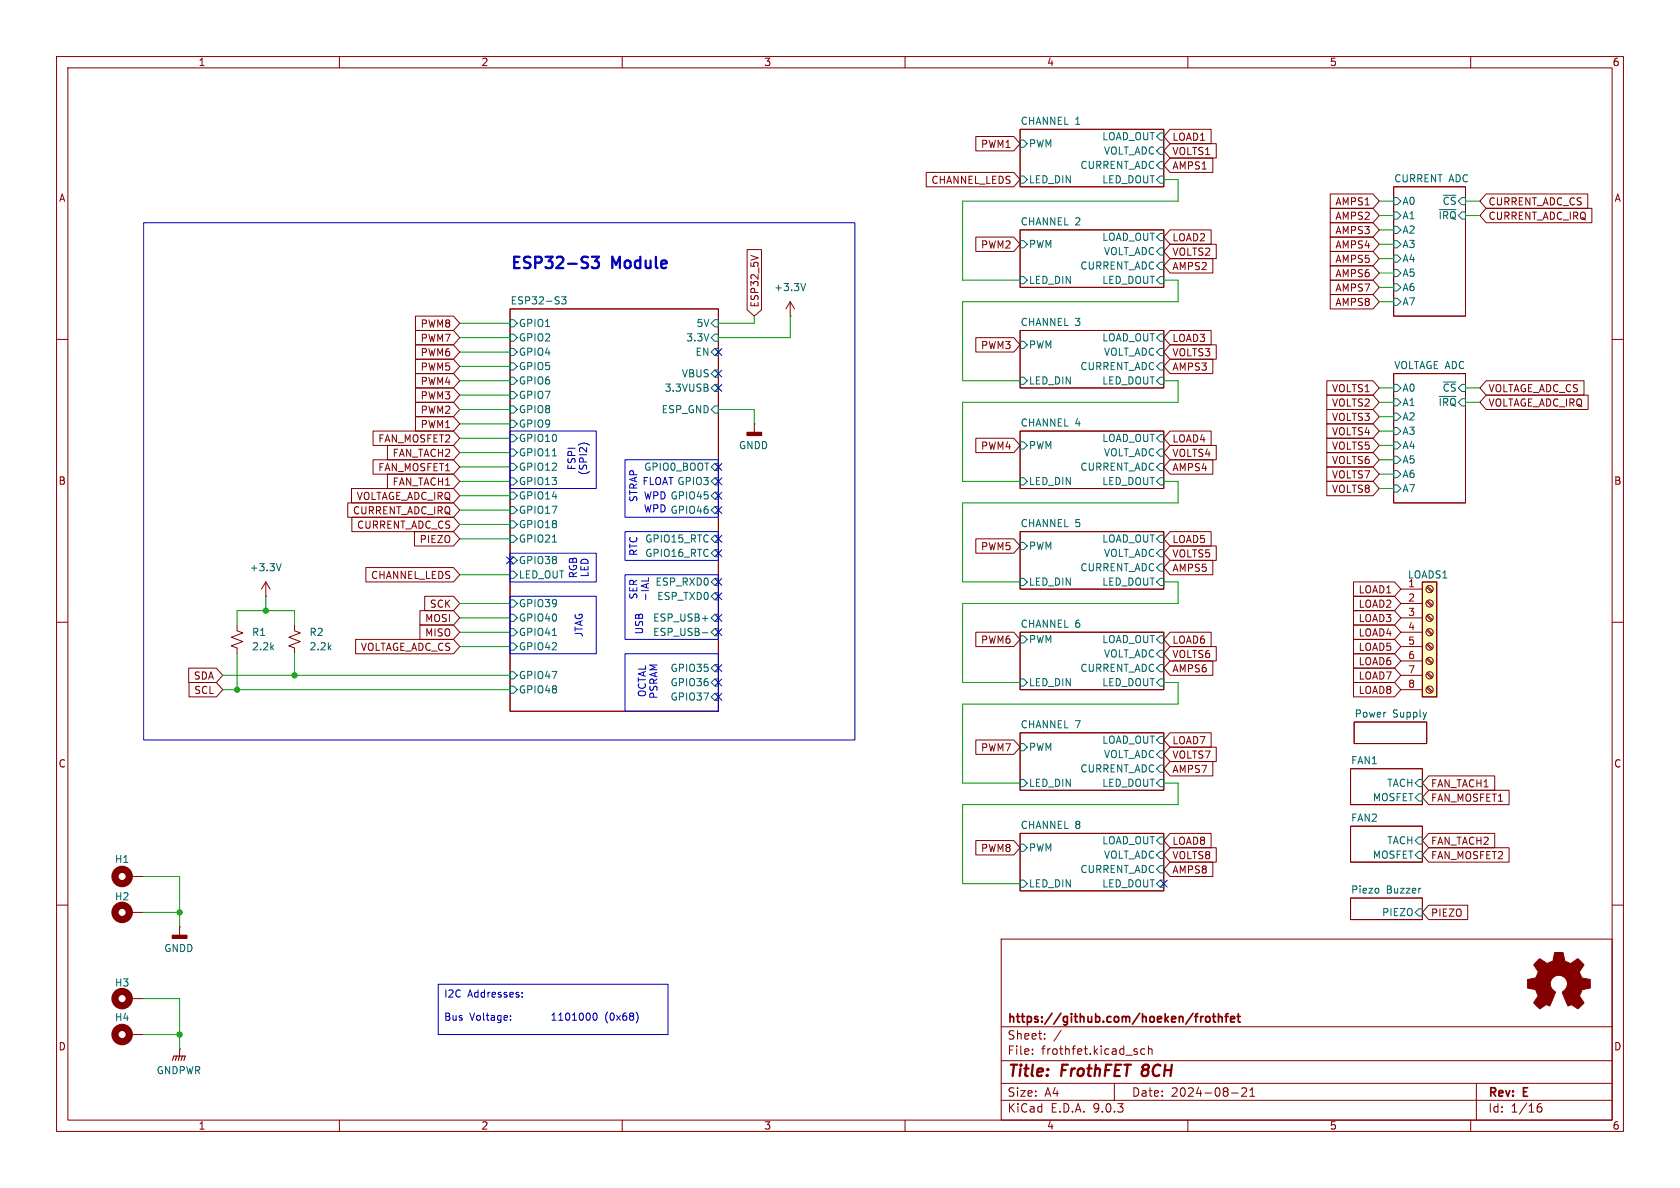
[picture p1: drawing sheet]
<svg xmlns="http://www.w3.org/2000/svg" width="297mm" height="210mm" viewBox="0 0 297 210" stroke-linecap="round" stroke-linejoin="round" font-family="sans-serif">
<g fill="none" stroke="#840000" stroke-width=".18">
<path d="M10 10h277v190h-277zM12 12h273v186h-273zM60 10v2M110 10v2M160 10v2M210 10v2M260 10v2M180.3 22.9h25.4v10.1h-25.4zM246.4 33h12.7v22.9h-12.7zM90.2 54.6h36.8v71.1h-36.8zM180.3 40.6h25.4v10.2h-25.4zM180.3 58.4h25.4v10.2h-25.4z"/>
<path d="M10 60h2M180.3 76.2h25.4v10.2h-25.4zM246.4 66h12.7v22.9h-12.7zM285 60h2M180.3 94h25.4v10.1h-25.4zM10 110h2M180.3 111.8h25.4v10.1h-25.4zM285 110h2M180.3 129.5h25.4v10.2h-25.4zM238.8 135.9h12.7v6.3h-12.7zM239.4 127.6h12.8v3.8h-12.8zM180.3 147.3h25.4v10.2h-25.4z"/>
<path d="M238.8 146.1h12.7v6.3h-12.7zM238.8 158.8h12.7v3.8h-12.7zM10 160h2M22.9 161.3h2.5M177 166h108v32h-108zM285 160h2M60 198v2M110 198v2M160 198v2M177 194.5h108M177 191.5h108M177 187.5h108"/>
<path d="M177 181.5h108M182.5 186.3v.1M182.5 185.5v.1M184.7 183.6v.1M184.7 182.8v.1M187.6 182.1l-1.3 2M197 191.5v3M201 186v.3M202.4 185.5l-.4-.1-.3 .3v.4l.1 .2h.6M203 185.5l.2-.1 .4 .1 .1 .9M203 184.9v1.5M210 198v2"/>
<path d="M217.7 193.2h1.2M219.5 192.4l.6-.1 .2 .1 .1 .3-.9 1.1h.9M221 193.8h.8M221 192.7l.4-.4v1.5M260 198v2M261 191.5v6.5M271.7 196l.3-.3h.5l.1 .3v.3l-.3 .3-.4-.1-.2-.2M272.5 195.1a.59 .59 0 0 0-.8 .6"/>
</g>
<path d="M202 189.3l-.2 .5 .2 .3" fill="none" stroke="#840000" stroke-width=".4"/>
<path d="M212.6 179.7h.1M213.3 179.8l.3-.1 .3 .3v.4l-.3 .3-.3-.1-.2-.2v-.4zM214.3 179.7h.6M214.6 179.2v1.3l.3 .2M215.4 179.8l.2-.1 .4 .1 .1 .9M215.4 179.2v1.5M216.6 179.7h.5M217.1 179.2l-.3 .2v1.3M218.7 179.7h.6M218.9 179.2v1.3l.4 .2M217.6 180.2l.7-.2-.1-.2-.4-.1-.2 .2v.7h.6" fill="none" stroke="#840000" stroke-width=".3"/>
<g fill="none" stroke="#006464" stroke-width=".18">
<path d="M180.3 24.8h.7l.6 .6-.6 .6h-.7zM180.3 31.1h.7l.6 .7-.6 .6h-.7zM205.1 28.6h.6v1.2h-.6l-.6-.6zM205.1 26h.6v1.3h-.6l-.6-.6zM205.1 31.1h.6v1.3h-.6l-.6-.6zM205.1 23.5h.6v1.3h-.6l-.6-.7zM246.4 34.9h.6l.6 .7-.6 .6h-.6zM246.4 37.5h.6l.6 .6-.6 .6h-.6zM254.4 37.1h3M90.2 56.5h.6l.6 .7-.6 .6h-.6zM90.2 59.1h.6l.6 .6-.6 .6h-.6zM99.3 52.5h.8l-.5 .4 .4 .2v.5l-.2 .1-.5-.1"/>
<path d="M126.4 59.1h.6v1.2h-.6l-.7-.6zM126.4 56.5h.6v1.3h-.6l-.7-.6zM180.3 42.5h.7l.6 .7-.6 .6h-.7zM180.3 48.9h.7l.6 .6-.6 .7h-.7zM205.1 46.4h.6v1.2h-.6l-.6-.6zM205.1 43.8h.6v1.3h-.6l-.6-.6zM205.1 48.9h.6v1.3h-.6l-.6-.7zM205.1 41.3h.6v1.2h-.6l-.6-.6zM205.1 59.1h.6v1.2h-.6l-.6-.6zM246.4 50.2h.6l.6 .6-.6 .6h-.6zM246.4 47.6h.6l.6 .7-.6 .6h-.6zM246.4 52.7h.6l.6 .6-.6 .7h-.6z"/>
<path d="M246.4 40h.6l.6 .6-.6 .7h-.6zM246.4 42.5h.6l.6 .7-.6 .6h-.6zM246.4 45.1h.6l.6 .6-.6 .7h-.6zM90.2 61.6h.6l.6 .6-.6 .7h-.6zM90.2 64.1h.6l.6 .7-.6 .6h-.6zM90.2 66.7h.6l.6 .6-.6 .6h-.6zM90.2 69.2h.6l.6 .7-.6 .6h-.6zM90.2 71.8h.6l.6 .6-.6 .6h-.6zM90.2 74.3h.6l.6 .6-.6 .7h-.6zM90.2 76.8h.6l.6 .7-.6 .6h-.6zM90.2 79.4h.6l.6 .6-.6 .6h-.6zM126.4 67.9h.6v1.3h-.6l-.7-.6z"/>
<path d="M126.4 61.6h.6v1.3h-.6l-.7-.7zM126.4 65.4h.6v1.3h-.6l-.7-.7zM126.4 71.8h.6v1.2h-.6l-.7-.6zM180.3 60.3h.7l.6 .7-.6 .6h-.7zM180.3 66.7h.7l.6 .6-.6 .6h-.7zM180.3 78.1h.7l.6 .6-.6 .7h-.7zM205.1 64.1h.6v1.3h-.6l-.6-.6zM205.1 61.6h.6v1.3h-.6l-.6-.7zM205.1 66.7h.6v1.2h-.6l-.6-.6zM205.1 79.4h.6v1.2h-.6l-.6-.6zM205.1 76.8h.6v1.3h-.6l-.6-.6zM246.4 73h.6l.6 .7-.6 .6h-.6z"/>
<path d="M246.4 75.6h.6l.6 .6-.6 .6h-.6zM246.4 67.9h.6l.6 .7-.6 .6h-.6zM246.4 78.1h.6l.6 .6-.6 .7h-.6zM246.4 70.5h.6l.6 .6-.6 .7h-.6zM254.4 70.1h3M90.2 81.9h.6l.6 .7-.6 .6h-.6zM90.2 84.5h.6l.6 .6-.6 .6h-.6zM90.2 87h.6l.6 .6-.6 .7h-.6zM90.2 89.5h.6l.6 .7-.6 .6h-.6zM90.2 92.1h.6l.6 .6-.6 .6h-.6zM90.2 94.6h.6l.6 .7-.6 .6h-.6zM90.2 98.4h.6l.6 .7-.6 .6h-.6z"/>
<path d="M97.7 80.6h.7M97.7 95.8h.7M126.4 84.5h.6v1.2h-.6l-.7-.6zM126.4 87h.6v1.3h-.6l-.7-.7zM126.4 89.5h.6v1.3h-.6l-.7-.6zM126.4 81.9h.6v1.3h-.6l-.7-.6zM126.4 94.6h.6v1.3h-.6l-.7-.6zM126.4 97.2h.6v1.2h-.6l-.7-.6zM180.3 95.9h.7l.6 .6-.6 .7h-.7zM180.3 84.5h.7l.6 .6-.6 .6h-.7zM205.1 99.7h.6v1.3h-.6l-.6-.7zM205.1 97.2h.6v1.2h-.6l-.6-.6z"/>
<path d="M205.1 94.6h.6v1.3h-.6l-.6-.6zM205.1 81.9h.6v1.3h-.6l-.6-.6zM205.1 84.5h.6v1.2h-.6l-.6-.6zM246.4 83.2h.6l.6 .6-.6 .7h-.6zM246.4 80.6h.6l.6 .7-.6 .6h-.6zM246.4 85.7h.6l.6 .7-.6 .6h-.6zM90.2 106h.6l.6 .7-.6 .6h-.6zM90.2 108.6h.6l.6 .6-.6 .7h-.6zM90.2 111.1h.6l.6 .7-.6 .6h-.6zM90.2 113.7h.6l.6 .6-.6 .6h-.6zM90.2 118.7h.6l.6 .7-.6 .6h-.6zM90.2 101h.6l.6 .6-.6 .6h-.6z"/>
<path d="M97.7 112.3h.7M124.2 109.3h.9M124.2 111.9h.9M126.4 117.5h.6v1.2h-.6l-.7-.6zM126.4 102.2h.6v1.3h-.6l-.7-.6zM126.4 104.8h.6v1.2h-.6l-.7-.6zM126.4 108.6h.6v1.3h-.6l-.7-.7zM126.4 111.1h.6v1.3h-.6l-.7-.6zM180.3 102.2h.7l.6 .7-.6 .6h-.7zM180.3 112.4h.7l.6 .6-.6 .7h-.7zM205.1 102.2h.6v1.3h-.6l-.6-.6zM205.1 117.5h.6v1.2h-.6l-.6-.6z"/>
<path d="M205.1 114.9h.6v1.3h-.6l-.6-.6zM205.1 112.4h.6v1.3h-.6l-.6-.7zM90.2 121.3h.6l.6 .6-.6 .7h-.6zM126.4 120h.6v1.3h-.6l-.7-.6zM126.4 122.6h.6v1.2h-.6l-.7-.6zM180.3 131.4h.7l.6 .7-.6 .6h-.7zM180.3 137.8h.7l.6 .6-.6 .7h-.7zM180.3 120h.7l.6 .7-.6 .6h-.7zM205.1 135.3h.6v1.2h-.6l-.6-.6zM205.1 132.7h.6v1.3h-.6l-.6-.6zM205.1 137.8h.6v1.3h-.6l-.6-.7zM205.1 130.2h.6v1.2h-.6l-.6-.6z"/>
<path d="M205.1 120h.6v1.3h-.6l-.6-.6zM250.8 137.8h.7v1.3h-.7l-.6-.7zM180.3 149.2h.7l.6 .7-.6 .6h-.7zM180.3 155.6h.7l.6 .6-.6 .6h-.7zM205.1 153h.6v1.3h-.6l-.6-.6zM205.1 150.5h.6v1.3h-.6l-.6-.7zM205.1 155.6h.6v1.2h-.6l-.6-.6zM205.1 148h.6v1.2h-.6l-.6-.6zM243.7 157.1v.7M250.8 150.5h.7v1.3h-.7l-.6-.7zM250.8 148h.7v1.2h-.7l-.6-.6zM250.8 140.3h.7v1.3h-.7l-.6-.6z"/>
<path d="M251.1 157h.1M250.8 160.7h.7v1.2h-.7l-.6-.6z"/>
</g>
<circle cx="21.6" cy="161.3" r="1.27" fill="none" stroke="#840000" stroke-width="1.3"/>
<path d="M251.5 102.9h2.5v20.3h-2.5z" fill="#ffffc2"/>
<path d="M251.5 102.9h2.5v20.3h-2.5z" fill="none" stroke="#840000" stroke-width=".25"/>
<g fill="none" stroke="#840000" stroke-width=".18">
<path d="M163.7 30.5h15.5l1.1 1.3-1.1 1.2h-15.5zM172.5 24.1h6.7l1.1 1.3-1.1 1.3h-6.7zM206.9 25.4h8.1v2.5h-8.1l-1.2-1.2zM206.9 27.9h7.5v2.6h-7.5l-1.2-1.3zM206.9 22.9h7.2v2.5h-7.2l-1.2-1.3zM235.2 36.8h7.5l1.1 1.3-1.1 1.3h-7.5zM235.2 34.3h7.5l1.1 1.3-1.1 1.2h-7.5zM235.2 39.4h7.5l1.1 1.2-1.1 1.3h-7.5zM262.7 36.8h18.7v2.6h-18.7l-1.1-1.3zM262.7 34.3h18v2.5h-18l-1.1-1.2zM73.5 58.4h6.7l1.1 1.3-1.1 1.3h-6.7zM73.5 55.9h6.7l1.1 1.3-1.1 1.2h-6.7z"/>
<path d="M132.1 44.1h2.5v10.7l-1.3 1.1-1.2-1.1zM132.8 45.2l1.2 .4M139.7 55.9h.1M139.7 53.3l-.8 1.3M139.7 53.3l.8 1.3M139.7 53.3v2.6M172.5 41.9h6.7l1.1 1.3-1.1 1.3h-6.7zM172.5 59.7h6.7l1.1 1.3-1.1 1.2h-6.7zM206.9 40.6h7.2v2.6h-7.2l-1.2-1.3zM206.9 58.4h7.2v2.6h-7.2l-1.2-1.3zM206.9 43.2h8.1v2.5h-8.1l-1.2-1.2zM206.9 45.7h7.5v2.6h-7.5l-1.2-1.3z"/>
<path d="M235.2 52.1h7.5l1.1 1.2-1.1 1.3h-7.5zM235.2 49.5h7.5l1.1 1.3-1.1 1.3h-7.5zM235.2 47h7.5l1.1 1.3-1.1 1.2h-7.5zM235.2 41.9h7.5l1.1 1.3-1.1 1.3h-7.5zM235.2 44.4h7.5l1.1 1.3-1.1 1.3h-7.5zM66 76.2h14.2l1.1 1.3-1.1 1.2h-14.2zM68.5 78.7h11.7l1.1 1.3-1.1 1.3h-11.7zM73.5 63.5h6.7l1.1 1.3-1.1 1.2h-6.7zM73.5 61h6.7l1.1 1.2-1.1 1.3h-6.7zM73.5 66h6.7l1.1 1.3-1.1 1.3h-6.7zM73.5 68.6h6.7l1.1 1.3-1.1 1.2h-6.7zM73.5 71.1h6.7l1.1 1.3-1.1 1.3h-6.7z"/>
<path d="M73.5 73.7h6.7l1.1 1.2-1.1 1.3h-6.7zM133.3 74.9h.1M133.3 74.9v1.6M172.5 77.5h6.7l1.1 1.2-1.1 1.3h-6.7zM206.9 78.7h8.1v2.6h-8.1l-1.2-1.3zM206.9 61h8.1v2.5h-8.1l-1.2-1.3zM206.9 76.2h7.2v2.5h-7.2l-1.2-1.2zM206.9 63.5h7.5v2.5h-7.5l-1.2-1.2zM234.6 67.3h8.1l1.1 1.3-1.1 1.3h-8.1zM234.6 72.4h8.1l1.1 1.3-1.1 1.2h-8.1zM234.6 74.9h8.1l1.1 1.3-1.1 1.3h-8.1zM234.6 77.5h8.1l1.1 1.2-1.1 1.3h-8.1z"/>
<path d="M234.6 69.8h8.1l1.1 1.3-1.1 1.3h-8.1zM262.7 69.8h18.1v2.6h-18.1l-1.1-1.3zM262.7 67.3h17.3v2.6h-17.3l-1.1-1.3zM61.5 88.9h18.7l1.1 1.3-1.1 1.2h-18.7zM62.1 86.4h18.1l1.1 1.2-1.1 1.3h-18.1zM62.2 91.4h18l1.1 1.3-1.1 1.3h-18zM66 81.3h14.2l1.1 1.3-1.1 1.2h-14.2zM68.5 83.8h11.7l1.1 1.3-1.1 1.3h-11.7zM73.3 94h6.9l1.1 1.3-1.1 1.2h-6.9zM172.5 95.2h6.7l1.1 1.3-1.1 1.3h-6.7zM206.9 81.3h7.5v2.5h-7.5l-1.2-1.2zM206.9 96.5h8.1v2.6h-8.1l-1.2-1.3z"/>
<path d="M206.9 99.1h7.5v2.5h-7.5l-1.2-1.3zM206.9 94h7.2v2.5h-7.2l-1.2-1.2zM234.6 85.1h8.1l1.1 1.3-1.1 1.2h-8.1zM234.6 80h8.1l1.1 1.3-1.1 1.3h-8.1zM234.6 82.5h8.1l1.1 1.3-1.1 1.3h-8.1zM33.4 118.1h4.9l1.1 1.3-1.1 1.3h-4.9zM41.9 110.5v1l1 .4-2 .7 2 .8-2 .8 1 .4v1M47 105.4h.1M47 102.9l.8 1.2M47 102.9l-.8 1.2M47 102.9v2.5M52.1 110.5v1l1 .4-2 .7 2 .8-2 .8 1 .4v1"/>
<path d="M62.9 113h17.3l1.1 1.3-1.1 1.3h-17.3zM64.7 100.3h15.5l1.1 1.3-1.1 1.3h-15.5zM74.2 110.5h6l1.1 1.3-1.1 1.2h-6zM74.2 107.9h6l1.1 1.3-1.1 1.3h-6zM75.1 105.4h5.1l1.1 1.3-1.1 1.3h-5.1zM172.5 111.8h6.7l1.1 1.2-1.1 1.3h-6.7zM206.9 111.8h7.2v2.5h-7.2l-1.2-1.3zM206.9 116.8h7.5v2.6h-7.5l-1.2-1.3zM206.9 114.3h8.1v2.5h-8.1l-1.2-1.2zM239.3 110.5h7.2l1.1 1.3-1.1 1.2h-7.2zM239.3 118.1h7.2l1.1 1.3-1.1 1.3h-7.2zM239.3 105.4h7.2l1.1 1.3-1.1 1.3h-7.2z"/>
<path d="M239.3 102.9h7.2l1.1 1.2-1.1 1.3h-7.2zM239.3 107.9h7.2l1.1 1.3-1.1 1.3h-7.2zM239.3 113h7.2l1.1 1.3-1.1 1.3h-7.2zM239.3 115.6h7.2l1.1 1.2-1.1 1.3h-7.2zM247.6 104.1h3.9M247.6 106.7h3.9M247.6 109.2h3.9M247.6 111.8h3.9M247.6 114.3h3.9M247.6 116.8h3.9M247.6 119.4h3.9M252.2 103.8l.9 .8"/>
<path d="M252.2 106.3l.9 .9M252.2 108.9l.9 .8M252.2 111.4l.9 .9M252.2 114l.9 .8M252.2 116.5l.9 .8M252.2 119l.9 .9M252.4 103.6l.8 .9M252.4 106.2l.8 .8M252.4 108.7l.8 .9M252.4 111.3l.8 .8M252.4 113.8l.8 .8M252.4 116.3l.8 .9"/>
<path d="M252.4 118.9l.8 .8M33.4 120.6h4.9l1.1 1.3-1.1 1.3h-4.9zM172.5 130.8h6.7l1.1 1.3-1.1 1.3h-6.7zM206.9 129.5h7.2v2.6h-7.2l-1.2-1.3zM206.9 132.1h8.1v2.5h-8.1l-1.2-1.2zM206.9 134.6h7.5v2.6h-7.5l-1.2-1.3zM239.3 120.6h7.2l1.1 1.3-1.1 1.3h-7.2zM247.6 121.9h3.9M252.2 121.6l.9 .8M252.4 121.4l.8 .9M252.6 139.7h14.2v2.5h-14.2l-1.1-1.2zM252.6 137.2h11.6v2.5h-11.6l-1.1-1.3z"/>
<path d="M22.9 154.9h2.5M172.5 148.6h6.7l1.1 1.3-1.1 1.2h-6.7zM206.9 149.9h8.1v2.5h-8.1l-1.2-1.3zM206.9 152.4h7.5v2.5h-7.5l-1.2-1.2zM206.9 147.3h7.2v2.6h-7.2l-1.2-1.3zM252.6 147.3h11.6v2.6h-11.6l-1.1-1.3zM252.6 149.9h14.2v2.5h-14.2l-1.1-1.3zM22.9 176.5h2.5M31.7 163.8h.1M31.7 163.8v1.6M252.6 160h6.9v2.6h-6.9l-1.1-1.3zM22.9 182.9h2.5"/>
<path d="M31.7 185.4h.1M31.7 185.4v1.3"/>
<circle cx="252.7" cy="104.1" r=".63"/>
<circle cx="252.7" cy="106.7" r=".63"/>
<circle cx="252.7" cy="111.8" r=".63"/>
<circle cx="252.7" cy="109.2" r=".63"/>
<circle cx="252.7" cy="116.8" r=".63"/>
<circle cx="252.7" cy="114.3" r=".63"/>
<circle cx="252.7" cy="119.4" r=".63"/>
<circle cx="252.7" cy="121.9" r=".63"/>
</g>
<path d="M142.4 50.1l-.4 1.3M49.7 99.6l-.4 1.3" fill="none" stroke="#006464" stroke-width=".18"/>
<g fill="none" stroke="#840000" stroke-width="1.3">
<circle cx="21.6" cy="154.9" r="1.27"/>
<circle cx="21.6" cy="176.5" r="1.27"/>
<circle cx="21.6" cy="182.9" r="1.27"/>
</g>
<path d="M30.5 187.5l.2-.8h2.1l-.3 .8M31.2 186.7l-.2 .8M31.7 186.7l-.2 .8M32.3 186.7l-.3 .8" fill="none" stroke="#840000" stroke-width=".2"/>
<g fill="#840000" stroke="#840000" stroke-width=".25">
<path d="M30.5 165.4h2.5v.5h-2.5z"/>
<path d="M132.1 76.5h2.5v.5h-2.5z"/>
</g>
<path d="M271.7 170l.5-.5 .9 .6a.62 .62 0 0 0 1 0l.2-.1a1.62 1.62 0 0 0 .5-1.4l.1-.2h1.4l.2 .8a.74 .74 0 0 0 .7 .9l.5 .2 1.3-.8 1 1-.4 .7a.75 .75 0 0 0-.1 1.2l.2 .5 1.4 .3 .1 1.5-1.5 .2v.2a1.23 1.23 0 0 0-.3 1.2l.6 1-.1 .1-1 .9-.8-.5a.54 .54 0 0 0-.8 0l-1.1-2.3a2.33 2.33 0 0 0 .9-2 1.54 1.54 0 0 0-2.5-.7 1.54 1.54 0 0 0 .4 2.6l-1.1 2.4a.69 .69 0 0 0-1.1 .2l-.6 .3-1.1-1 .8-1.2-.2-.6a.71 .71 0 0 0-.9-.7l-.7-.2v-1.4l.4-.1a1.11 1.11 0 0 0 1.2-.7 .72 .72 0 0 0-.2-1.2l-.4-.7z" fill="#840000" stroke="#840000" stroke-width=".18"/>
<g fill="none" stroke="#009600" stroke-width=".18">
<path d="M205.7 31.8h2.6v3.8h-38.1v13.9h10.1M243.8 35.6h2.6M243.8 38.1h2.6M259.1 35.6h2.5M259.1 38.1h2.5M81.3 59.7h8.9M81.3 57.2h8.9M133.3 55.9v1.3h-6.3M139.7 55.9v3.8h-12.7M205.7 49.5h2.6v3.8h-38.1v14h10.1M243.8 48.3h2.6M243.8 43.2h2.6"/>
<path d="M243.8 40.6h2.6M243.8 45.7h2.6M243.8 53.3h2.6M243.8 50.8h2.6M81.3 67.3h8.9M81.3 69.9h8.9M81.3 74.9h8.9M81.3 72.4h8.9M81.3 77.5h8.9M81.3 62.2h8.9M81.3 64.8h8.9M127 72.4h6.3v2.5"/>
<path d="M205.7 67.3h2.6v3.8h-38.1v14h10.1M243.8 71.1h2.6M243.8 68.6h2.6M243.8 78.7h2.6M243.8 73.7h2.6M243.8 76.2h2.6M259.1 71.1h2.5M259.1 68.6h2.5M81.3 90.2h8.9M81.3 85.1h8.9M81.3 92.7h8.9M81.3 95.3h8.9"/>
<path d="M81.3 87.6h8.9M81.3 82.6h8.9M81.3 80h8.9M205.7 85.1h2.6v3.8h-38.1v14h10.1M243.8 86.4h2.6M243.8 83.8h2.6M243.8 81.3h2.6M39.4 119.4h50.8M41.9 110.5v-2.5h10.2v2.5M41.9 115.6v6.3M47 105.4v2.6M52.1 115.6v3.8"/>
<path d="M81.3 114.3h8.9M81.3 101.6h8.9M81.3 106.7h8.9M81.3 111.8h8.9M81.3 109.2h8.9M205.7 102.9h2.6v3.8h-38.1v14h10.1M39.4 121.9h50.8M205.7 120.7h2.6v3.8h-38.1v13.9h10.1M205.7 138.4h2.6v3.8h-38.1v14h10.1M25.4 154.9h6.3v8.9M25.4 176.5h6.3v8.9M25.4 161.3h6.3"/>
<path d="M25.4 182.9h6.3"/>
</g>
<g fill="none" stroke="#000084" stroke-width=".18">
<path d="M126.4 61.6l1.2 1.2M126.4 68l1.2 1.2M126.4 65.4l1.2 1.2M127.6 61.6l-1.2 1.2M127.6 68l-1.2 1.2M127.6 65.4l-1.2 1.2M89.6 98.5l1.2 1.2M90.8 98.5l-1.2 1.2M126.4 89.6l1.2 1.2M126.4 84.5l1.2 1.2M126.4 81.9l1.2 1.3M126.4 87l1.2 1.2"/>
<path d="M126.4 97.2l1.2 1.2M126.4 94.6l1.2 1.3M127.6 89.6l-1.2 1.2M127.6 84.5l-1.2 1.2M127.6 81.9l-1.2 1.3M127.6 87l-1.2 1.2M127.6 97.2l-1.2 1.2M127.6 94.6l-1.2 1.3M126.4 111.2l1.2 1.2M126.4 117.5l1.2 1.2M126.4 108.6l1.2 1.2M126.4 104.8l1.2 1.2"/>
<path d="M126.4 102.3l1.2 1.2M127.6 111.2l-1.2 1.2M127.6 117.5l-1.2 1.2M127.6 108.6l-1.2 1.2M127.6 104.8l-1.2 1.2M127.6 102.3l-1.2 1.2M126.4 120l1.2 1.3M126.4 122.6l1.2 1.2M127.6 120l-1.2 1.3M127.6 122.6l-1.2 1.2M205.1 155.6l1.2 1.2M206.3 155.6l-1.2 1.2"/>
</g>
<g fill="none" stroke="#0000c2" stroke-width=".18">
<path d="M25.4 39.4h125.7v91.4h-125.7zM90.2 76.2h15.2v10.2h-15.2zM102.3 78.6a1.49 1.49 0 0 1 1.8 0M90.2 97.8h15.2v5.1h-15.2zM110.5 81.3h16.5v10.1h-16.5zM110.5 94h16.5v5.1h-16.5zM90.2 105.4h15.2v10.2h-15.2zM110.5 101.6h16.5v11.4h-16.5zM110.5 115.6h16.5v10.1h-16.5zM114.6 102.1v.6M77.5 174h40.6v8.9h-40.6zM90.3 179.6v.1"/>
<path d="M92.3 176.1v.2M92.3 175.5v.1M97.6 179.4l.3-.3v1.3M107.4 178.9a1.46 1.46 0 0 0 0 1.9M108 179.1l-.1 .5 .1 .7M90.3 180.2v.2M97.6 180.4h.7"/>
</g>
<path d="M104.6 45.4h1.3l-.7 .8a.54 .54 0 0 1 .7 .3v.5l-.2 .3-.8 .1-.3-.2" fill="none" stroke="#0000c2" stroke-width=".4"/>
<g fill="#009600" stroke="#009600" stroke-width=".18">
<circle cx="47" cy="108" r=".46"/>
<circle cx="31.7" cy="182.9" r=".46"/>
<circle cx="52.1" cy="119.4" r=".46"/>
<circle cx="41.9" cy="121.9" r=".46"/>
<circle cx="31.7" cy="161.3" r=".46"/>
</g>
<g font-size="2.8" fill="#0000c2">
<text x="90.2" y="48.1">ESP32-S3</text>
<text x="108.3" y="48.1">Module</text>
</g>
<g font-size="2.8" fill="#840000">
<text x="178" y="190.9">Title:</text>
<text x="187.7" y="190.9">FrothFET</text>
<text x="202.7" y="190.9">8CH</text>
</g>
<g font-size="2.1" fill="#840000">
<text x="178" y="184">Sheet:</text>
<text x="178" y="181.2">https://github.com/hoeken/frothfet</text>
<text x="178" y="186.7">File:</text>
<text x="184.1" y="186.7">frothfet.kicad_sch</text>
<text x="178" y="196.9">KiCad</text>
<text x="178" y="194.1">Size:</text>
<text x="184.7" y="194.1">A4</text>
<text x="185.7" y="196.9">E.D.A.</text>
<text x="193.3" y="196.9">9.0.3</text>
<text x="200" y="194.1">Date:</text>
<text x="207" y="194.1">2024-08-21</text>
<text x="263" y="194.3">Rev:</text>
<text x="263" y="196.9">Id:</text>
<text x="267.1" y="196.9">1/16</text>
<text x="269.4" y="194.3">E</text>
</g>
<g font-size="1.8" fill="#840000">
<text x="35" y="11.9">1</text>
<text x="85" y="11.9">2</text>
<text x="135" y="11.9">3</text>
<text x="185" y="11.9">4</text>
<text x="235" y="11.9">5</text>
<text x="285" y="11.9">6</text>
<text x="173.3" y="26.4">PWM1</text>
<text x="207.2" y="27.6">VOLTS1</text>
<text x="207.2" y="25.1">LOAD1</text>
<text x="10.3" y="35.9">A</text>
<text x="164.6" y="32.7">CHANNEL_LEDS</text>
<text x="207.2" y="30.2">AMPS1</text>
<text x="285.3" y="35.9">A</text>
<text x="236" y="39.1">AMPS2</text>
<text x="236" y="36.5">AMPS1</text>
<text x="236" y="41.6">AMPS3</text>
<text x="263" y="39.1">CURRENT_ADC_IRQ</text>
<text x="263" y="36.5">CURRENT_ADC_CS</text>
<text x="173.3" y="44.1">PWM2</text>
<text x="207.2" y="42.9">LOAD2</text>
<text x="207.2" y="45.4">VOLTS2</text>
<text x="207.2" y="47.9">AMPS2</text>
<text x="236" y="44.1">AMPS4</text>
<text x="236" y="46.7">AMPS5</text>
<text x="236" y="51.8">AMPS7</text>
<text x="236" y="49.2">AMPS6</text>
<text x="74.3" y="58.1">PWM8</text>
<text x="134.3" y="54.5" transform="rotate(-90 134.3 54.5)">ESP32_5V</text>
<text x="236" y="54.3">AMPS8</text>
<text x="74.3" y="60.6">PWM7</text>
<text x="74.3" y="65.7">PWM5</text>
<text x="74.3" y="63.2">PWM6</text>
<text x="173.3" y="61.9">PWM3</text>
<text x="207.2" y="63.2">VOLTS3</text>
<text x="207.2" y="65.7">AMPS3</text>
<text x="207.2" y="60.6">LOAD3</text>
<text x="74.3" y="68.3">PWM4</text>
<text x="74.3" y="70.8">PWM3</text>
<text x="235.4" y="69.5">VOLTS1</text>
<text x="263" y="69.5">VOLTAGE_ADC_CS</text>
<text x="74.3" y="73.3">PWM2</text>
<text x="74.3" y="75.9">PWM1</text>
<text x="235.4" y="74.6">VOLTS3</text>
<text x="235.4" y="77.2">VOLTS4</text>
<text x="235.4" y="72.1">VOLTS2</text>
<text x="263" y="72.1">VOLTAGE_ADC_IRQ</text>
<text x="66.8" y="78.4">FAN_MOSFET2</text>
<text x="66.8" y="83.5">FAN_MOSFET1</text>
<text x="69.3" y="81">FAN_TACH2</text>
<text x="173.3" y="79.7">PWM4</text>
<text x="207.2" y="81">VOLTS4</text>
<text x="207.2" y="78.4">LOAD4</text>
<text x="207.2" y="83.5">AMPS4</text>
<text x="235.4" y="82.2">VOLTS6</text>
<text x="235.4" y="79.7">VOLTS5</text>
<text x="10.3" y="85.9">B</text>
<text x="63" y="88.6">VOLTAGE_ADC_IRQ</text>
<text x="69.3" y="86">FAN_TACH1</text>
<text x="235.4" y="87.3">VOLTS8</text>
<text x="235.4" y="84.8">VOLTS7</text>
<text x="285.3" y="85.9">B</text>
<text x="62.3" y="91.1">CURRENT_ADC_IRQ</text>
<text x="63" y="93.7">CURRENT_ADC_CS</text>
<text x="74.1" y="96.2">PIEZO</text>
<text x="173.3" y="97.5">PWM5</text>
<text x="207.2" y="98.7">VOLTS5</text>
<text x="207.2" y="101.3">AMPS5</text>
<text x="207.2" y="96.2">LOAD5</text>
<text x="65.5" y="102.6">CHANNEL_LEDS</text>
<text x="75.9" y="107.6">SCK</text>
<text x="240.1" y="107.6">LOAD2</text>
<text x="240.1" y="105.1">LOAD1</text>
<text x="75.1" y="112.7">MISO</text>
<text x="75.1" y="110.2">MOSI</text>
<text x="173.3" y="114">PWM6</text>
<text x="207.2" y="114">LOAD6</text>
<text x="240.1" y="112.7">LOAD4</text>
<text x="240.1" y="110.2">LOAD3</text>
<text x="63.7" y="115.3">VOLTAGE_ADC_CS</text>
<text x="207.2" y="119.1">AMPS6</text>
<text x="207.2" y="116.5">VOLTS6</text>
<text x="240.1" y="115.3">LOAD5</text>
<text x="240.1" y="117.8">LOAD6</text>
<text x="34.2" y="120.3">SDA</text>
<text x="34.2" y="122.9">SCL</text>
<text x="240.1" y="120.3">LOAD7</text>
<text x="240.1" y="122.9">LOAD8</text>
<text x="207.2" y="131.8">LOAD7</text>
<text x="10.3" y="135.9">C</text>
<text x="173.3" y="133">PWM7</text>
<text x="207.2" y="134.3">VOLTS7</text>
<text x="207.2" y="136.8">AMPS7</text>
<text x="285.3" y="135.9">C</text>
<text x="252.9" y="141.9">FAN_MOSFET1</text>
<text x="252.9" y="139.4">FAN_TACH1</text>
<text x="207.2" y="149.5">LOAD8</text>
<text x="252.9" y="149.5">FAN_TACH2</text>
<text x="173.3" y="150.8">PWM8</text>
<text x="207.2" y="152.1">VOLTS8</text>
<text x="207.2" y="154.6">AMPS8</text>
<text x="252.9" y="152.1">FAN_MOSFET2</text>
<text x="252.9" y="162.2">PIEZO</text>
<text x="10.3" y="185.9">D</text>
<text x="285.3" y="185.9">D</text>
<text x="35" y="199.9">1</text>
<text x="85" y="199.9">2</text>
<text x="135" y="199.9">3</text>
<text x="185" y="199.9">4</text>
<text x="235" y="199.9">5</text>
<text x="285" y="199.9">6</text>
</g>
<g font-size="1.8" fill="#006464">
<text x="180.3" y="22.1">CHANNEL</text>
<text x="190" y="22.1">1</text>
<text x="181.8" y="26.3">PWM</text>
<text x="194.8" y="25">LOAD_OUT</text>
<text x="195.1" y="27.5">VOLT_ADC</text>
<text x="181.8" y="32.6">LED_DIN</text>
<text x="190.9" y="30.1">CURRENT_ADC</text>
<text x="194.8" y="32.6">LED_DOUT</text>
<text x="246.4" y="32.3">CURRENT ADC</text>
<text x="180.3" y="39.9">CHANNEL</text>
<text x="190" y="39.9">2</text>
<text x="247.8" y="41.5">A2</text>
<text x="247.8" y="36.4">A0</text>
<text x="247.8" y="39">A1</text>
<text x="254.2" y="39">~{IRQ}</text>
<text x="254.9" y="36.4">~{CS}</text>
<text x="181.8" y="44">PWM</text>
<text x="190.9" y="47.9">CURRENT_ADC</text>
<text x="194.8" y="42.8">LOAD_OUT</text>
<text x="195.1" y="45.3">VOLT_ADC</text>
<text x="247.8" y="44">A3</text>
<text x="247.8" y="46.6">A4</text>
<text x="90.2" y="53.9">ESP32-S3</text>
<text x="136.8" y="51.7">+3.3V</text>
<text x="181.8" y="50.4">LED_DIN</text>
<text x="194.8" y="50.4">LED_DOUT</text>
<text x="247.8" y="51.7">A6</text>
<text x="247.8" y="49.1">A5</text>
<text x="91.6" y="58">GPIO1</text>
<text x="123" y="58">5V</text>
<text x="180.3" y="57.7">CHANNEL</text>
<text x="190" y="57.7">3</text>
<text x="247.8" y="54.2">A7</text>
<text x="91.6" y="60.6">GPIO2</text>
<text x="91.6" y="63.1">GPIO4</text>
<text x="91.6" y="65.6">GPIO5</text>
<text x="121.2" y="60.6">3.3V</text>
<text x="122.9" y="63.1">EN</text>
<text x="181.8" y="61.8">PWM</text>
<text x="190.9" y="65.6">CURRENT_ADC</text>
<text x="194.8" y="60.6">LOAD_OUT</text>
<text x="195.1" y="63.1">VOLT_ADC</text>
<text x="246.4" y="65.3">VOLTAGE ADC</text>
<text x="91.6" y="68.2">GPIO6</text>
<text x="91.6" y="70.7">GPIO7</text>
<text x="117.4" y="69.4">3.3VUSB</text>
<text x="120.4" y="66.9">VBUS</text>
<text x="181.8" y="68.2">LED_DIN</text>
<text x="194.8" y="68.2">LED_DOUT</text>
<text x="247.8" y="69.4">A0</text>
<text x="247.8" y="72">A1</text>
<text x="254.2" y="72">~{IRQ}</text>
<text x="254.9" y="69.4">~{CS}</text>
<text x="91.6" y="73.3">GPIO8</text>
<text x="91.6" y="75.8">GPIO9</text>
<text x="116.9" y="73.3">ESP_GND</text>
<text x="180.3" y="75.5">CHANNEL</text>
<text x="190" y="75.5">4</text>
<text x="247.8" y="74.5">A2</text>
<text x="247.8" y="77.1">A3</text>
<text x="91.6" y="78.3">GPIO10</text>
<text x="91.6" y="80.9">GPIO11</text>
<text x="91.6" y="83.4">GPIO12</text>
<text x="113.8" y="83.4">GPIO0_BOOT</text>
<text x="130.5" y="79.6">GNDD</text>
<text x="181.8" y="79.6">PWM</text>
<text x="190.9" y="83.4">CURRENT_ADC</text>
<text x="194.8" y="78.3">LOAD_OUT</text>
<text x="195.1" y="80.9">VOLT_ADC</text>
<text x="247.8" y="82.1">A5</text>
<text x="247.8" y="79.6">A4</text>
<text x="91.6" y="86">GPIO13</text>
<text x="91.6" y="88.5">GPIO14</text>
<text x="181.8" y="86">LED_DIN</text>
<text x="194.8" y="86">LED_DOUT</text>
<text x="247.8" y="84.7">A6</text>
<text x="247.8" y="87.2">A7</text>
<text x="91.6" y="91">GPIO17</text>
<text x="91.6" y="93.6">GPIO18</text>
<text x="180.3" y="93.3">CHANNEL</text>
<text x="190" y="93.3">5</text>
<text x="44" y="101.2">+3.3V</text>
<text x="91.6" y="96.1">GPIO21</text>
<text x="91.6" y="99.9">GPIO38</text>
<text x="114" y="96.1">GPIO15_RTC</text>
<text x="114" y="98.7">GPIO16_RTC</text>
<text x="181.8" y="97.4">PWM</text>
<text x="190.9" y="101.2">CURRENT_ADC</text>
<text x="194.8" y="96.1">LOAD_OUT</text>
<text x="195.1" y="98.7">VOLT_ADC</text>
<text x="91.6" y="107.5">GPIO39</text>
<text x="91.6" y="102.5">LED_OUT</text>
<text x="115.8" y="103.7">ESP_RXD0</text>
<text x="116.1" y="106.3">ESP_TXD0</text>
<text x="181.8" y="103.7">LED_DIN</text>
<text x="194.8" y="103.7">LED_DOUT</text>
<text x="248.8" y="102.5">LOADS1</text>
<text x="248.8" y="103.9">1</text>
<text x="44.5" y="112.6">R1</text>
<text x="54.6" y="112.6">R2</text>
<text x="91.6" y="110.1">GPIO40</text>
<text x="91.6" y="112.6">GPIO41</text>
<text x="115.4" y="110.1">ESP_USB+</text>
<text x="115.4" y="112.6">ESP_USB-</text>
<text x="180.3" y="111">CHANNEL</text>
<text x="181.8" y="113.9">PWM</text>
<text x="190" y="111">6</text>
<text x="194.8" y="113.9">LOAD_OUT</text>
<text x="44.5" y="115.2">2.2k</text>
<text x="54.6" y="115.2">2.2k</text>
<text x="91.6" y="115.2">GPIO42</text>
<text x="118.4" y="119">GPIO35</text>
<text x="190.9" y="119">CURRENT_ADC</text>
<text x="195.1" y="116.4">VOLT_ADC</text>
<text x="91.6" y="120.2">GPIO47</text>
<text x="91.6" y="122.8">GPIO48</text>
<text x="118.4" y="121.5">GPIO36</text>
<text x="118.4" y="124.1">GPIO37</text>
<text x="181.8" y="121.5">LED_DIN</text>
<text x="194.8" y="121.5">LED_DOUT</text>
<text x="180.3" y="128.8">CHANNEL</text>
<text x="190" y="128.8">7</text>
<text x="194.8" y="131.7">LOAD_OUT</text>
<text x="239.4" y="126.9">Power</text>
<text x="246.2" y="126.9">Supply</text>
<text x="181.8" y="132.9">PWM</text>
<text x="190.9" y="136.8">CURRENT_ADC</text>
<text x="195.1" y="134.2">VOLT_ADC</text>
<text x="238.8" y="135.2">FAN1</text>
<text x="181.8" y="139.3">LED_DIN</text>
<text x="194.8" y="139.3">LED_DOUT</text>
<text x="242.6" y="141.8">MOSFET</text>
<text x="245.1" y="139.3">TACH</text>
<text x="180.3" y="146.6">CHANNEL</text>
<text x="190" y="146.6">8</text>
<text x="194.8" y="149.5">LOAD_OUT</text>
<text x="238.8" y="145.3">FAN2</text>
<text x="245.1" y="149.5">TACH</text>
<text x="20.2" y="152.8">H1</text>
<text x="181.8" y="150.7">PWM</text>
<text x="190.9" y="154.5">CURRENT_ADC</text>
<text x="195.1" y="152">VOLT_ADC</text>
<text x="242.6" y="152">MOSFET</text>
<text x="20.2" y="159.4">H2</text>
<text x="181.8" y="157.1">LED_DIN</text>
<text x="194.8" y="157.1">LED_DOUT</text>
<text x="238.8" y="158">Piezo</text>
<text x="245.1" y="158">Buzzer</text>
<text x="244.2" y="162.2">PIEZO</text>
<text x="28.9" y="168.5">GNDD</text>
<text x="20.2" y="174.6">H3</text>
<text x="20.2" y="180.7">H4</text>
<text x="27.6" y="190.1">GNDPWR</text>
</g>
<g font-size="1.8" fill="#0000c2">
<text x="101.9" y="83.2" transform="rotate(-90 101.9 83.2)">FSPI</text>
<text x="104" y="84.1" transform="rotate(-90 104 84.1)">(SPI2)</text>
<text x="112.9" y="88.9" transform="rotate(-90 112.9 88.9)">STRAP</text>
<text x="113.5" y="86">FLOAT GPIO3</text>
<text x="113.7" y="88.5">WPD GPIO45</text>
<text x="113.7" y="90.8">WPD GPIO46</text>
<text x="112.9" y="98.4" transform="rotate(-90 112.9 98.4)">RTC</text>
<text x="102.2" y="102.3" transform="rotate(-90 102.2 102.3)">RGB</text>
<text x="104.2" y="102.2" transform="rotate(-90 104.2 102.2)">LED</text>
<text x="112.9" y="106.1" transform="rotate(-90 112.9 106.1)">SER</text>
<text x="114.9" y="106.4" transform="rotate(-90 114.9 106.4)">-IAL</text>
<text x="103.2" y="112.7" transform="rotate(-90 103.2 112.7)">JTAG</text>
<text x="113.9" y="112.2" transform="rotate(-90 113.9 112.2)">USB</text>
<text x="114.4" y="123.3" transform="rotate(-90 114.4 123.3)">OCTAL</text>
<text x="116.4" y="123.6" transform="rotate(-90 116.4 123.6)">PSRAM</text>
<text x="78.4" y="176.7">I2C</text>
<text x="82.7" y="176.7">Addresses:</text>
<text x="78.4" y="180.8">Bus</text>
<text x="83" y="180.8">Voltage:</text>
<text x="98.9" y="180.8">1101000</text>
<text x="108.5" y="180.8">(0x68)</text>
</g>
<g font-size="1.8" fill="#a90000">
<text x="248.8" y="106.4">2</text>
<text x="248.8" y="109">3</text>
<text x="248.8" y="111.5">4</text>
<text x="248.8" y="114">5</text>
<text x="248.8" y="116.6">6</text>
<text x="248.8" y="119.1">7</text>
<text x="248.8" y="121.7">8</text>
</g>
</svg>
